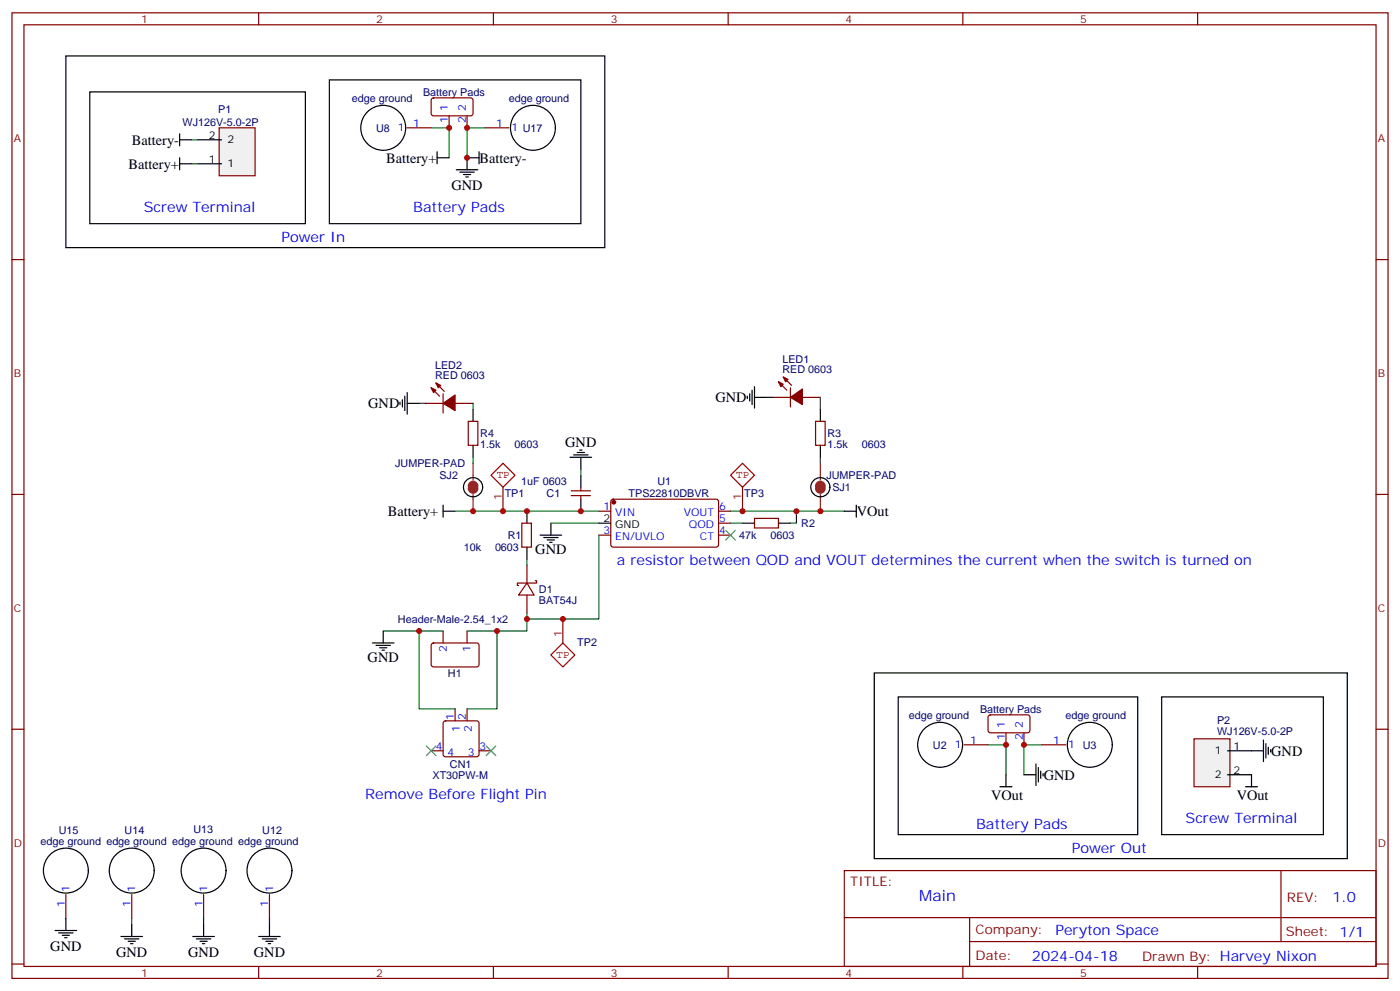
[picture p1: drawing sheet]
<svg xmlns="http://www.w3.org/2000/svg" width="412mm" height="292mm" viewBox="0 0 412 292" stroke-linecap="round" stroke-linejoin="round" font-family="sans-serif">
<g fill="none" stroke="#870000" stroke-width=".35">
<path d="M3.5 3.8h405.4v284.3h-405.4zM7.1 7.3h398.2v277.3h-398.2zM76.2 3.8v3.5M145.3 3.8v3.5M214.5 3.8v3.5M283.6 3.8v3.5M352.8 3.8v3.5M119.9 37.6h7.1M127.2 29l.5-.2 11.2 .1 .4 .6v4.2l-.7 .4-11.2-.1-.4-.6v-3.9zM132.3 34.1v3.5M137.6 34.1v3.5M142.9 37.6h7"/>
<path d="M3.5 76.4h3.6M405.3 76.4h3.6M3.5 145.6h3.6M168.3 145.9h5.6M168.3 144.5h5.6M171.1 143.5v1M171.1 145.9v1.1M176.4 150.5h3.5M176.4 157.6h3.5M180.2 147.2l.4-.2 30.6 .1 .5 .6-.1 13-.6 .4-30.7-.1-.4-.6v-12.7zM211.7 150.5h3.5M211.7 157.6h3.5"/>
<path d="M211.7 154.1h3.5M222.2 152.6h7.1v2.9h-7.1zM405.3 145.6h3.6M155.2 171.7l2.1 3.5h-4.5zM155.2 171.7h-2.8v.7h.4M155.2 166.4v5.3M155.2 175.2v5.3M157.7 171h.3v.7h-2.8M127.2 189.5l.5-.2 13 .1 .4 .6-.1 6-.6 .4-13-.1-.4-.6v-5.7zM130.5 185.8v3.5M137.6 185.8v3.5M3.5 214.7h3.6"/>
<path d="M284 219.3h7M291.3 210.7l.4-.2 11.3 .1 .4 .6-.1 4.2-.6 .4-11.2-.1-.5-.6v-3.9zM296.3 215.8v3.5M301.6 215.8v3.5M306.9 219.3h7.1M405.3 214.7h3.6M248.7 256.4h156.6v28.2h-156.6zM377.3 256.4v20.9M19.4 263.4v7.1M38.8 263.4v7.1M60 263.4v7.1M79.4 263.4v7.1"/>
<path d="M248.7 270.2h156.5M285.6 277.3h119.6M285.6 270.2v14.1M3.5 283.9h3.6M76.2 284.6v3.5M145.3 284.6v3.5M214.5 284.6v3.5M283.6 284.6v3.5M352.8 284.6v3.5M405.3 283.9h3.6"/>
</g>
<circle cx="180.8" cy="147.9" r=".53" fill="#870000" stroke="#870000" stroke-width=".35"/>
<g fill="none" stroke="#000" stroke-width=".35">
<path d="M97 23.5h74.1v42.4h-74.1zM128.8 46.5h3.5M128.8 44.7v3.5M134.4 50h6.4M135.5 50.7h4.2M136.5 51.4h2.1M137.2 52.1h.7M141.1 46.5h-3.5v3.5M141.1 44.7v3.5M167.9 134.7h6.4M169 133.9h4.2M170 133.2h2.2"/>
<path d="M170.7 132.5h.7M171.1 134.7v3.5M171.1 139.9v3.6M130.5 150.5h3.6M130.5 148.8v3.5M159.1 157.6h6.4M160.2 158.3h4.2M161.2 159h2.1M161.9 159.7h.7M162.3 154.1v3.5M171.1 147v3.5M176.4 154.1h3.5"/>
<path d="M218.7 154.1h3.5M229.3 154.1h3.5M248.7 150.5h3.5M252.2 148.8v3.5M109.7 189.3h6.4M110.8 190h4.2M111.8 190.7h2.1M112.5 191.5h.7M112.9 185.8v3.5M264.6 205.2h70.5v40.6h-70.5zM294.6 231.7h3.5M296.3 228.1v3.6"/>
<path d="M301.6 228.1h3.6M305.2 225v6.3M305.9 226v4.3M306.6 227.1v2.1M307.3 227.8v.7M16.2 274h6.4M17.3 274.7h4.2M18.3 275.4h2.2M19 276.1h.8M19.4 270.5v3.5M35.6 275.8h6.4M36.7 276.5h4.2"/>
<path d="M37.7 277.2h2.2M38.5 277.9h.7M38.8 272.2v3.6M56.8 275.8h6.3M57.9 276.5h4.2M58.9 277.2h2.1M59.6 277.9h.7M60 272.2v3.6M76.2 275.8h6.3M77.3 276.5h4.2M78.3 277.2h2.1M79 277.9h.7"/>
<path d="M79.4 272.2v3.6"/>
<circle cx="112.9" cy="37.6" r="6.6"/>
<circle cx="157" cy="37.6" r="6.6"/>
<circle cx="276.9" cy="219.3" r="6.6"/>
<circle cx="321" cy="219.3" r="6.6"/>
<circle cx="19.4" cy="256.4" r="6.6"/>
<circle cx="38.8" cy="256.4" r="6.6"/>
<circle cx="60" cy="256.4" r="6.6"/>
<circle cx="79.4" cy="256.4" r="6.6"/>
</g>
<g fill="none" stroke="#008700" stroke-width=".35">
<path d="M127 37.6h5.3v8.9M142.9 37.6h-5.3v8.9M171.1 138.2v1.7M134.1 150.5h42.3M162.3 154.1h14.1M176.4 157.6v24.7h-21.2M215.2 150.5h33.5M215.2 154.1h3.5M234.6 150.5v3.6h-1.8M155.2 164.6v1.8M112.9 185.8h17.6M155.2 180.5v5.3h-17.6"/>
<path d="M291 219.3h5.3v8.8M306.9 219.3h-5.3v8.8M38.8 270.5v1.7M60 270.5v1.7M79.4 270.5v1.7"/>
</g>
<path d="M213.8 156.2l2.8 2.8M216.6 156.2l-2.8 2.8" fill="none" stroke="#3c3" stroke-width=".35"/>
<path d="M64.6 37.6h10.5v14.2h-10.5z" fill="#f0f0f0" stroke="#870000" stroke-width=".35"/>
<path d="M58.2 48.2h7.1M58.2 41.2h7.1" fill="none" stroke="#000" stroke-width=".35"/>
<path d="M351.7 217.6h10.6v14.1h-10.6z" fill="#f0f0f0" stroke="#870000" stroke-width=".35"/>
<g fill="none" stroke="#000" stroke-width=".35">
<path d="M19.4 16.5h158.8v56.4h-158.8zM26.5 27.1h63.5v38.8h-63.5zM52.9 39.4v3.5M52.9 48.2h3.5M52.9 46.5v3.5M52.9 41.2h3.5M117.8 118.4v.7M118.5 117.7v2.1M119.2 116.7v4.2M119.9 118.8h3.6M119.9 115.6v6.4M220.1 116.7v.7"/>
<path d="M220.8 116v2.1M221.5 114.9v4.2M222.2 117h3.6M222.2 113.8v6.4M139.3 120.5v3.6M139.3 131.1v3.6M241.7 120.5v3.6M241.7 131.1v3.6M155.2 150.5v3.6M155.2 161.1v3.5M257.5 198.2h139.4v54.6h-139.4zM342.2 205.2h47.6v40.6h-47.6z"/>
<path d="M372.2 217.9v6.4M372.9 219v4.2M361.6 221.1h10.6M361.6 228.1h7.1v3.6M366.9 231.7h3.5M373.6 220v2.1M374.3 220.7v.7"/>
<circle cx="139.3" cy="143.5" r="2.82"/>
<circle cx="241.7" cy="143.5" r="2.82"/>
</g>
<path d="M138.6 143.1a.71 .71 0 0 1 .7-.7 .71 .71 0 0 1 .8 .7M138.6 143.8a.71 .71 0 0 0 .7 .7 .71 .71 0 0 0 .8-.7M240.9 143.1a.71 .71 0 0 1 .8-.7 .71 .71 0 0 1 .7 .7M240.9 143.8a.71 .71 0 0 0 .8 .7 .71 .71 0 0 0 .7-.7" fill="none" stroke="#8c2424" stroke-width="1.8"/>
<path d="M139.3 136.4v5M241.7 136.4v5M139.3 145.6v4.9M241.7 145.6v4.9" fill="none" stroke="#8c2424" stroke-width=".35"/>
<g fill="none" stroke="#870000" stroke-width=".35">
<path d="M125.2 118.8h5.3M127 114.2l2.5 2.5M128.4 112.8l2.5 2.5M130.5 116v5.6M134.1 118.8h5.2M227.5 117h5.3M229.3 112.4l2.5 2.5M230.7 111l2.5 2.5M232.8 114.2v5.6M236.4 117h5.3M137.9 124.1h2.9v7h-2.9zM240.2 124.1h2.9v7h-2.9z"/>
<path d="M153.7 154.1h2.8v7h-2.8zM130.8 212.5l.4-.2h9.2l.5 .2 .2 .5v9.1l-.2 .5-.5 .2h-9.2l-.5-.2-.2-.5v-9.1zM134.1 208.7v3.6M137.6 208.7v3.6M127 221.1h3.5M141.1 221.1h3.5"/>
</g>
<g fill="#870000" stroke="#870000" stroke-width=".35">
<path d="M229.3 112.4l1.4 .7-.7 .7z"/>
<path d="M230.7 111l1.4 .7-.7 .7z"/>
<path d="M232.8 117l3.6-2.5v4.6z"/>
<path d="M127 114.2l1.4 .7-.7 .7z"/>
<path d="M128.4 112.8l1.4 .7-.7 .7z"/>
<path d="M130.5 118.8l3.6-2.5v4.6z"/>
</g>
<path d="M56.4 41.2h1.8M56.4 48.2h1.8M123.5 118.8h1.7M139.3 118.8v1.7M225.8 117h1.7M241.7 117v3.5M139.3 134.7v1.7M241.7 134.7v1.7M123.5 185.8v22.9h10.6M146.4 185.8v22.9h-8.8" fill="none" stroke="#008700" stroke-width=".35"/>
<path d="M148.2 136.4l3.5 3.5-3.5 3.6-3.6-3.6zM218.7 136.4l3.5 3.5-3.5 3.6-3.5-3.6zM148.2 143.5v7M218.7 143.5v7M165.8 189.3l3.5 3.6-3.5 3.5-3.5-3.5zM165.8 182.3v7" fill="none" stroke="#900" stroke-width=".35"/>
<path d="M125.6 219.7l2.8 2.8M128.4 219.7l-2.8 2.8M143.2 219.7l2.8 2.8M146 219.7l-2.8 2.8" fill="none" stroke="#3c3" stroke-width=".35"/>
<g fill="#c00">
<circle cx="155.2" cy="182.3" r=".88"/>
<circle cx="234.6" cy="150.5" r=".88"/>
<circle cx="137.6" cy="37.6" r=".88"/>
<circle cx="132.3" cy="37.6" r=".88"/>
<circle cx="296.3" cy="219.3" r=".88"/>
<circle cx="301.6" cy="219.3" r=".88"/>
<circle cx="171.1" cy="150.5" r=".88"/>
<circle cx="137.6" cy="46.5" r=".88"/>
<circle cx="241.7" cy="150.5" r=".88"/>
<circle cx="148.2" cy="150.5" r=".88"/>
<circle cx="139.3" cy="150.5" r=".88"/>
<circle cx="146.4" cy="185.8" r=".88"/>
<circle cx="123.5" cy="185.8" r=".88"/>
<circle cx="155.2" cy="150.5" r=".88"/>
<circle cx="165.8" cy="182.3" r=".88"/>
<circle cx="218.7" cy="150.5" r=".88"/>
</g>
<text font-size="4.6" fill="#00f" x="270.8" y="265.4">Main</text>
<g font-size="4.2">
<text x="38.9" y="42.6">Battery-</text>
<text x="113.7" y="47.9">Battery+</text>
<text x="141.3" y="47.9">Battery-</text>
<text x="37.9" y="49.7">Battery+</text>
<text x="133" y="56.1">GND</text>
<text x="210.8" y="118.4">GND</text>
<text x="108.5" y="120.2">GND</text>
<text x="166.5" y="131.5">GND</text>
<text x="114.3" y="151.9">Battery+</text>
<text x="252.4" y="152">VOut</text>
<text x="157.7" y="163.2">GND</text>
<text x="108.3" y="195">GND</text>
<text x="374.5" y="222.5">GND</text>
<text x="307.4" y="229.6">GND</text>
<text x="292" y="235.6">VOut</text>
<text x="364.3" y="235.6">VOut</text>
<text x="14.8" y="280.1">GND</text>
<text x="34.2" y="281.9">GND</text>
<text x="55.4" y="281.9">GND</text>
<text x="74.8" y="281.9">GND</text>
</g>
<g font-size="4.2" fill="#00f">
<text x="42.3" y="62.3">Screw Terminal</text>
<text x="121.7" y="62.3">Battery Pads</text>
<text x="82.9" y="71.2">Power In</text>
<text x="181.7" y="166.4">a resistor between QOD and VOUT determines the current when the switch is turned on</text>
<text x="107.6" y="235.2">Remove Before Flight Pin</text>
<text x="287.5" y="244">Battery Pads</text>
<text x="349.2" y="242.3">Screw Terminal</text>
<text x="315.7" y="251.1">Power Out</text>
<text x="392.5" y="265.6">1.0</text>
<text x="310.9" y="275.2">Peryton Space</text>
<text x="304" y="283">2024-04-18</text>
</g>
<g font-size="3.9" fill="#800">
<text x="250.5" y="260.9">TITLE:</text>
<text x="379.1" y="265.6">REV:</text>
<text x="287.4" y="275.1">Company:</text>
<text x="378.7" y="275.8">Sheet: 1/1</text>
<text x="287.4" y="282.8">Date:</text>
<text x="336.4" y="282.9">Drawn By: Harvey Nixon</text>
</g>
<g font-size="3.2" fill="#800">
<text x="41.6" y="6.8">1</text>
<text x="110.8" y="6.8">2</text>
<text x="179.9" y="6.8">3</text>
<text x="249.1" y="6.8">4</text>
<text x="318.2" y="6.8">5</text>
<text x="4.1" y="41.9">A</text>
<text x="405.9" y="41.9">A</text>
<text x="4.1" y="111">B</text>
<text x="405.9" y="111">B</text>
<text x="4.1" y="180.2">C</text>
<text x="405.9" y="180.2">C</text>
<text x="4.1" y="249.3">D</text>
<text x="405.9" y="249.3">D</text>
<text x="41.6" y="287.6">1</text>
<text x="110.8" y="287.6">2</text>
<text x="179.9" y="287.6">3</text>
<text x="249.1" y="287.6">4</text>
<text x="318.2" y="287.6">5</text>
</g>
<g font-size="3.2" fill="#000080">
<text x="103.6" y="30">edge ground</text>
<text x="124.6" y="28.1">Battery Pads</text>
<text x="149.9" y="30">edge ground</text>
<text x="64.3" y="33.4">P1</text>
<text x="53.8" y="37">WJ126V-5.0-2P</text>
<text x="110.8" y="38.8">U8</text>
<text x="230.5" y="106.8">LED1</text>
<text x="128.2" y="111.7">RED 0603</text>
<text x="128.2" y="108.5">LED2</text>
<text x="230.5" y="110">RED 0603</text>
<text x="141.5" y="131.9">1.5k</text>
<text x="141.5" y="128.7">R4</text>
<text x="151.5" y="131.9">0603</text>
<text x="243.8" y="131.9">1.5k</text>
<text x="243.8" y="128.7">R3</text>
<text x="253.8" y="131.9">0603</text>
<text x="116.4" y="137.6">JUMPER-PAD</text>
<text x="129.5" y="141.1">SJ2</text>
<text x="153.6" y="142.9">1uF 0603</text>
<text x="193.7" y="142.7">U1</text>
<text x="243.4" y="141.1">JUMPER-PAD</text>
<text x="148.7" y="146.4">TP1</text>
<text x="161" y="146.4">C1</text>
<text x="185.2" y="146.4">TPS22810DBVR</text>
<text x="219.2" y="146.4">TP3</text>
<text x="245.2" y="144.6">SJ1</text>
<text x="236" y="155.2">R2</text>
<text x="149.6" y="158.7">R1</text>
<text x="217.8" y="158.7">47k</text>
<text x="226.9" y="158.7">0603</text>
<text x="136.6" y="162.3">10k</text>
<text x="145.8" y="162.3">0603</text>
<text x="158.7" y="177.8">BAT54J</text>
<text x="158.7" y="174.6">D1</text>
<text x="117.2" y="183.5">Header-Male-2.54_1x2</text>
<text x="170" y="190.1">TP2</text>
<text x="132" y="199.3">H1</text>
<text x="288.7" y="209.8">Battery Pads</text>
<text x="267.7" y="211.7">edge ground</text>
<text x="313.9" y="211.6">edge ground</text>
<text x="358.5" y="213.1">P2</text>
<text x="274.8" y="220.5">U2</text>
<text x="318.9" y="220.5">U3</text>
<text x="358.5" y="216.3">WJ126V-5.0-2P</text>
<text x="132.5" y="226">CN1</text>
<text x="127.4" y="229.3">XT30PW-M</text>
<text x="17.3" y="245.5">U15</text>
<text x="36.7" y="245.5">U14</text>
<text x="57" y="245.2">U13</text>
<text x="77.3" y="245.5">U12</text>
<text x="11.9" y="248.7">edge ground edge ground edge ground edge ground</text>
</g>
<g font-size="3.2" fill="#00f">
<text x="131.9" y="32.8" transform="rotate(-90 131.9 32.8)">1</text>
<text x="137.2" y="32.8" transform="rotate(-90 137.2 32.8)">2</text>
<text x="117.2" y="38.7">1</text>
<text x="121.7" y="37.3">1</text>
<text x="131.9" y="36.3" transform="rotate(-90 131.9 36.3)">1</text>
<text x="137.2" y="36.3" transform="rotate(-90 137.2 36.3)">2</text>
<text x="146.2" y="37.3">1</text>
<text x="150.6" y="38.7">1 U17</text>
<text x="177.7" y="150.2">1</text>
<text x="181.2" y="151.9">VIN</text>
<text x="201.4" y="151.9">VOUT</text>
<text x="202.9" y="155.5">QOD</text>
<text x="211.8" y="153.7">5</text>
<text x="211.8" y="150.2">6</text>
<text x="177.7" y="157.2">3</text>
<text x="181.2" y="159">EN/UVLO</text>
<text x="206.2" y="159">CT</text>
<text x="211.8" y="157.2">4</text>
<text x="131.6" y="192.1" transform="rotate(-90 131.6 192.1)">2</text>
<text x="138.6" y="192.1" transform="rotate(-90 138.6 192.1)">1</text>
<text x="133.7" y="212.1" transform="rotate(-90 133.7 212.1)">1</text>
<text x="135.5" y="215.6" transform="rotate(-90 135.5 215.6)">1</text>
<text x="137.2" y="212.1" transform="rotate(-90 137.2 212.1)">2</text>
<text x="139" y="215.6" transform="rotate(-90 139 215.6)">2</text>
<text x="296" y="214.5" transform="rotate(-90 296 214.5)">1</text>
<text x="301.3" y="214.5" transform="rotate(-90 301.3 214.5)">2</text>
<text x="128.3" y="220.7">4</text>
<text x="141.3" y="220.7">3</text>
<text x="281.3" y="220.4">1</text>
<text x="285.8" y="219">1</text>
<text x="296" y="218" transform="rotate(-90 296 218)">1</text>
<text x="301.3" y="218" transform="rotate(-90 301.3 218)">2</text>
<text x="310.2" y="219">1</text>
<text x="314.7" y="220.4">1</text>
<text x="131.8" y="222.5">4</text>
<text x="137.8" y="222.5">3</text>
<text x="20.5" y="262.7" transform="rotate(-90 20.5 262.7)">1</text>
<text x="39.9" y="262.7" transform="rotate(-90 39.9 262.7)">1</text>
<text x="61" y="262.7" transform="rotate(-90 61 262.7)">1</text>
<text x="80.4" y="262.7" transform="rotate(-90 80.4 262.7)">1</text>
<text x="19" y="267.2" transform="rotate(-90 19 267.2)">1</text>
<text x="38.5" y="267.2" transform="rotate(-90 38.5 267.2)">1</text>
<text x="59.6" y="267.2" transform="rotate(-90 59.6 267.2)">1</text>
<text x="79" y="267.2" transform="rotate(-90 79 267.2)">1</text>
</g>
<g font-size="3.2">
<text x="61.5" y="40.8">2</text>
<text x="61.5" y="47.9">1</text>
<text x="67" y="42.2">2</text>
<text x="67" y="49.3">1</text>
<text x="177.7" y="153.7">2</text>
<text x="181.2" y="155.5">GND</text>
<text x="363.4" y="220.7">1</text>
<text x="357.8" y="222.1">1</text>
<text x="363.4" y="227.8">2</text>
<text x="357.8" y="229.2">2</text>
</g>
<g font-size="3.2" fill="#900">
<text x="146.3" y="140.8">TP</text>
<text x="216.9" y="140.8">TP</text>
<text x="147.8" y="147.3" transform="rotate(-90 147.8 147.3)">1</text>
<text x="218.4" y="147.3" transform="rotate(-90 218.4 147.3)">1</text>
<text x="165.5" y="187.6" transform="rotate(-90 165.5 187.6)">1</text>
<text x="164" y="193.7">TP</text>
</g>
</svg>
